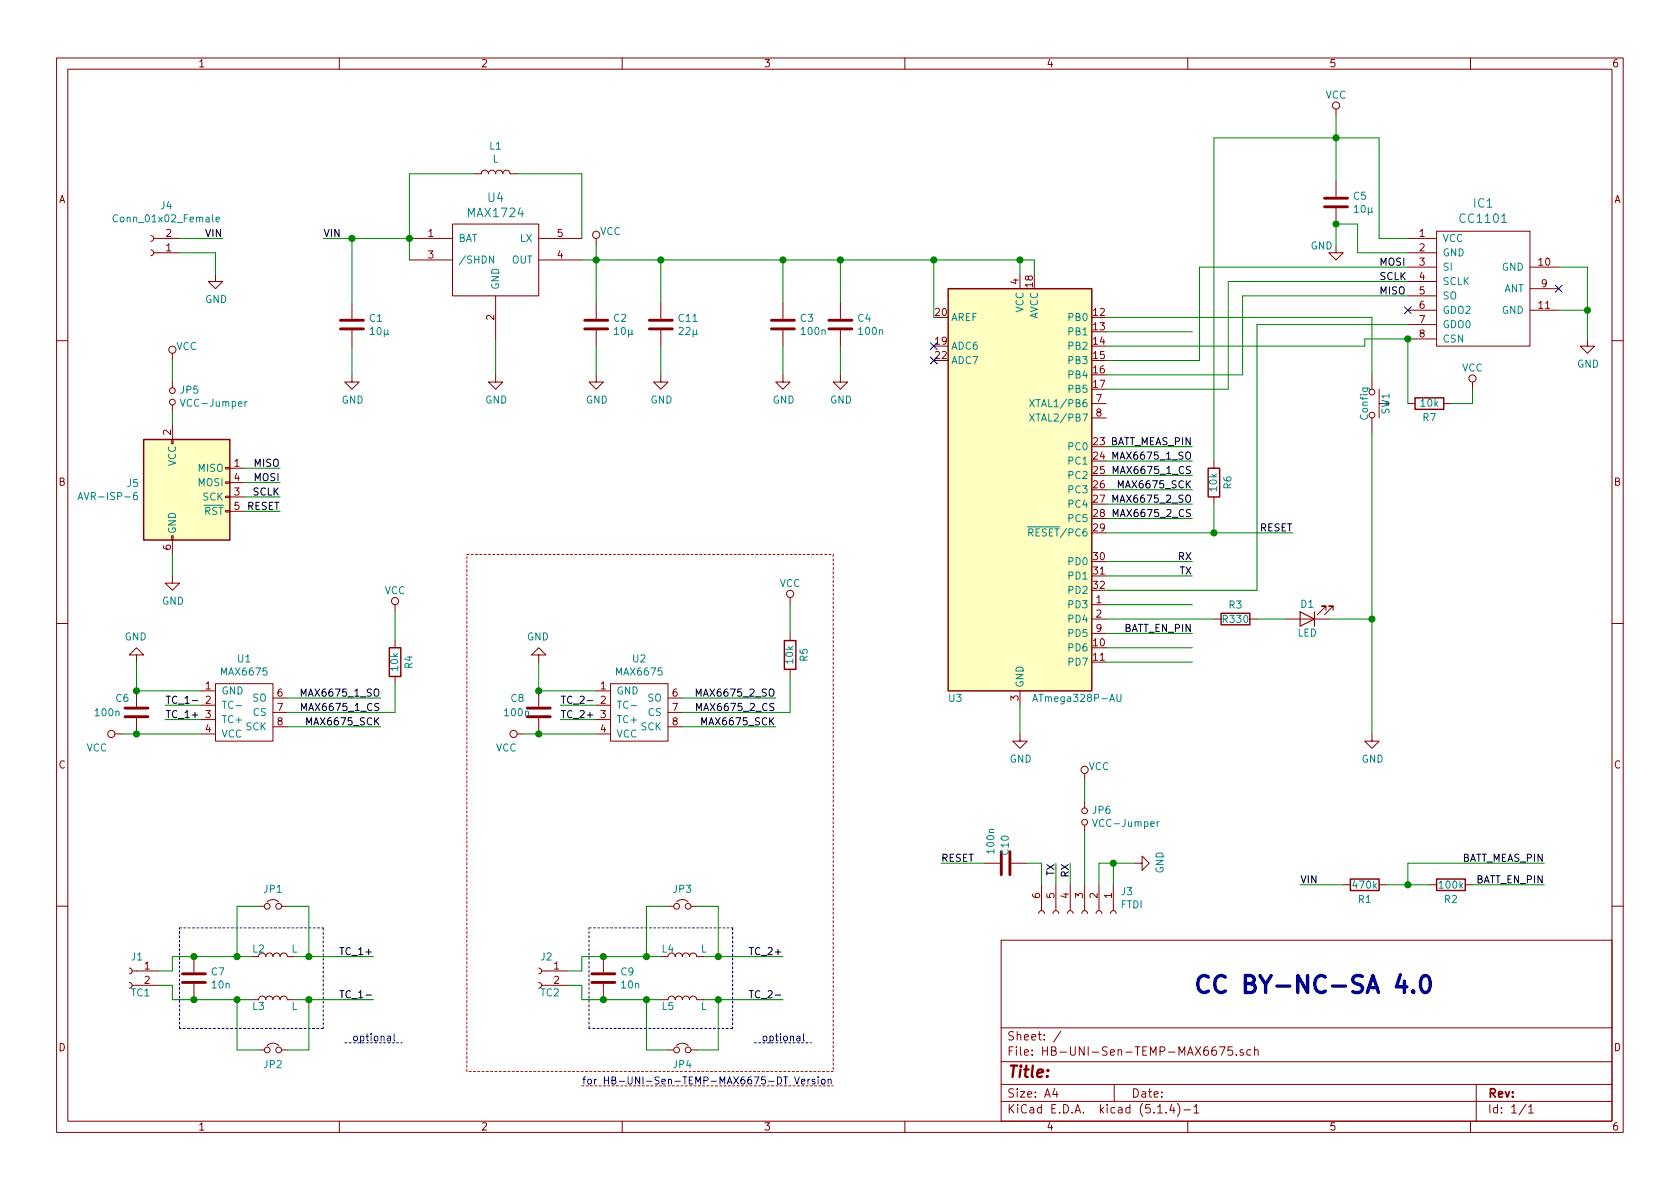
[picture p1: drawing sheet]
<svg xmlns="http://www.w3.org/2000/svg" width="297mm" height="210mm" viewBox="0 0 297 210" stroke-linecap="round" stroke-linejoin="round" font-family="sans-serif">
<g fill="none" stroke="#840000" stroke-width=".18">
<path d="M10 10.3h277v189.9h-277zM12 12.2h273v186.1h-273zM60 10.3v1.9M110 10.3v1.9M160 10.3v1.9M210 10.3v1.9M236.2 19.3v1.3M260 10.3v1.9M80 39.6h15.2v12.7h-15.2zM83.8 30.7h1.3a.63 .63 0 0 1 .6-.6 .63 .63 0 0 1 .7 .6 .63 .63 0 0 1 .6-.6 .63 .63 0 0 1 .6 .6 .63 .63 0 0 1 .7-.6 .63 .63 0 0 1 .6 .6 .63 .63 0 0 1 .6-.6 .63 .63 0 0 1 .7 .6h1.2M236.2 32v2.8M236.2 36.8v2.8"/>
<path d="M26.7 41.7l.3 .1 .2 .3-.1 .4-.4 .2M26.7 44.2l.3 .1 .2 .3-.1 .4-.4 .2M27.2 42.2h4.5M27.2 44.7h4.5M38.1 48.5v1.3h1.3l-1.3 1.2-1.3-1.2h1.3M62.2 53.6v2.8M62.2 58.4v2.8M72.4 42.2h7.6M72.4 46h7.6M87.6 52.3v7.6M95.2 42.2h7.7M95.2 46h7.7"/>
<path d="M105.4 42.2v1.2M105.4 53.6v2.8M105.4 58.4v2.8M116.8 53.6v2.8M116.8 58.4v2.8M138.4 53.6v2.8M138.4 58.4v2.8M148.6 53.6v2.8M148.6 58.4v2.8M180.3 48.5v2.5M236.2 43.4v1.3h1.3l-1.3 1.3-1.3-1.3h1.3M248.9 42.2h5.1"/>
<path d="M248.9 44.7h5.1M248.9 47.2h5.1M248.9 54.9h5.1M248.9 49.8h5.1M248.9 52.3h5.1M248.9 57.4h5.1M248.9 59.9h5.1M254 40.9h16.5v20.3h-16.5zM270.5 47.2h5.1M270.5 54.9h5.1M270.5 51h5.1M280.7 59.9v1.3h1.2l-1.2 1.3-1.3-1.3h1.3"/>
<path d="M10 60.2h2M30.4 77.7h.2v.8h-.2zM30.5 62.5v1.2M30.5 67.6v1M30.5 71.6v1M30.5 75.2v2.5M62.2 66.3v1.3h1.3l-1.3 1.2-1.2-1.2h1.2M87.6 66.3v1.3h1.3l-1.3 1.2-1.2-1.2h1.2M105.4 66.3v1.3h1.3l-1.3 1.2-1.3-1.2h1.3M116.8 66.3v1.3h1.3l-1.3 1.2-1.2-1.2h1.2M138.4 66.3v1.3h1.3l-1.3 1.2-1.2-1.2h1.2M148.6 66.3v1.3h1.3l-1.3 1.2-1.3-1.2h1.3"/>
<path d="M193 71.4h2.6M193 73.9h2.6M242.6 66.3v2.5M242.6 73.9v2.5M243.8 68.8v5.1M248.9 71.4h1.3M255.3 71.4h1.2M260.3 67.6v1.2M285 60.2h2M30.4 94.7h.2v.8h-.2zM30.5 95.5v2.5M39.9 90.3h.7v.2h-.7z"/>
<path d="M39.9 87.8h.7v.2h-.7zM39.9 85.2h.7v.3h-.7zM39.9 82.7h.7v.2h-.7zM40.6 82.8h2.6M40.6 87.9h2.6M40.6 85.3h2.6M40.6 90.4h2.6M214.6 81.5v1.3M214.6 87.9v1.2M10 110.3h2M24.1 115.8h1.3l-1.3-1.3-1.2 1.3h1.2v1.3M30.5 101.8v1.3h1.2l-1.2 1.3-1.3-1.3h1.3"/>
<path d="M69.8 106.9v1.3M69.8 113.3v1.2M69.8 119.6v1.3M95.2 115.8h1.3l-1.3-1.3-1.2 1.3h1.2v1.3M139.7 105.7v1.2M139.7 112v1.3M139.7 118.4v1.2M193 109.5h2.6M193 106.9h2.6M193 112h2.6M214.6 109.5h1.3M221 109.5h1.2"/>
<path d="M227.3 109.5h7.6M234.4 107.9v-.7h-.7h.7l-1.5 1.5M235.7 107.9v-.7h-.8h.8l-1.5 1.5M285 110.3h2M20.3 129.8h1.3M24.1 122.2v2.8M24.1 127v2.8M35.6 129.8h2.5M35.6 122.2h2.5M35.6 124.7h2.5M35.6 127.2h2.5M38.1 120.9h10.2v10.2h-10.2z"/>
<path d="M48.3 123.4h2.5M48.3 126h2.5M48.3 128.5h2.5M91.4 129.8h1.3M95.2 122.2v2.8M95.2 127v2.8M105.4 129.8h2.5M105.4 122.2h2.5M105.4 124.7h2.5M105.4 127.2h2.5M107.9 120.9h10.2v10.2h-10.2zM118.1 123.4h2.5"/>
<path d="M118.1 126h2.5M118.1 128.5h2.5M180.3 129.8v1.3h1.3l-1.3 1.2-1.2-1.2h1.2M180.3 122.2v2.5M191.8 136.8v1.2M242.6 129.8v1.3h1.2l-1.2 1.2-1.3-1.2h1.3M47.2 159.5a1.41 1.41 0 0 1 2.1 0M119.6 159.5a1.41 1.41 0 0 1 2.1 0M174 152.6h2.8M178.8 152.6h2.8M184.1 156.5v4.5M186.7 156.5v4.5"/>
<path d="M189.2 156.5v4.5M191.8 141.9v1M191.8 145.9v1M191.8 156.5v4.5M194.3 156.5v4.5M196.8 156.5v4.5M200.7 152.6h1.2v-1.2l1.3 1.2-1.3 1.3v-1.3M237.5 156.5h1.3M243.8 156.5h1.3M252.7 156.5h1.3M259.1 156.5h1.2M10 160.2h2"/>
<path d="M22.9 173.7l.3 .2 .2 .2-.2 .5-.3 .1M22.9 171.2l.3 .1 .2 .3-.2 .4-.3 .2M23.4 174.2h4.5M23.4 171.7h4.5M34.3 169.2v2.8M34.3 174v2.8M44.4 169.2h1.3a.63 .63 0 0 1 .7-.7 .63 .63 0 0 1 .6 .7 .63 .63 0 0 1 .6-.7 .63 .63 0 0 1 .7 .7 .63 .63 0 0 1 .6-.7 .63 .63 0 0 1 .6 .7 .63 .63 0 0 1 .7-.7 .63 .63 0 0 1 .6 .7h1.3M45.7 176.8a.63 .63 0 0 1 .7-.7 .63 .63 0 0 1 .6 .7 .63 .63 0 0 1 .6-.7 .63 .63 0 0 1 .7 .7 .63 .63 0 0 1 .6-.7 .63 .63 0 0 1 .6 .7 .63 .63 0 0 1 .7-.7 .63 .63 0 0 1 .6 .7h1.3M45.7 160.3h1M49.8 160.3h1M95.2 173.7l.4 .2 .2 .2-.2 .5-.4 .1M95.2 171.2l.4 .1 .2 .3-.2 .4-.4 .2"/>
<path d="M95.8 174.2h4.5M95.8 171.7h4.5M106.7 169.2v2.8M106.7 174v2.8M116.8 169.2h1.3a.63 .63 0 0 1 .6-.7 .63 .63 0 0 1 .7 .7 .63 .63 0 0 1 .6-.7 .63 .63 0 0 1 .6 .7 .63 .63 0 0 1 .7-.7 .63 .63 0 0 1 .6 .7 .63 .63 0 0 1 .7-.7 .63 .63 0 0 1 .6 .7h1.3M118.1 176.8a.63 .63 0 0 1 .6-.7 .63 .63 0 0 1 .7 .7 .63 .63 0 0 1 .6-.7 .63 .63 0 0 1 .6 .7 .63 .63 0 0 1 .7-.7 .63 .63 0 0 1 .6 .7 .63 .63 0 0 1 .7-.7 .63 .63 0 0 1 .6 .7h1.3M118.1 160.3h1M122.2 160.3h1M177 166.3h108v32h-108zM183.6 161.5l.2-.3 .2-.2 .5 .2 .2 .3M186.2 161.5l.1-.3 .3-.2 .4 .2 .2 .3M188.7 161.5l.1-.3 .3-.2 .5 .2 .1 .3"/>
<path d="M191.3 161.5l.1-.3 .3-.2 .4 .2 .2 .3M193.8 161.5l.1-.3 .3-.2 .4 .2 .2 .3M196.3 161.5l.2-.3 .2-.2 .5 .2 .2 .3M285 160.2h2M45.7 185.7h1M47.2 184.9a1.41 1.41 0 0 1 2.1 0M49.8 185.7h1M60 198.3v1.9M110 198.3v1.9M118.1 185.7h1M119.6 184.9a1.41 1.41 0 0 1 2.1 0M122.2 185.7h1"/>
<path d="M160 198.3v1.9M177 194.8h108M177 191.8h108M177 187.8h108M177 181.8h108M186.5 192.5l-.4 1h1M186.8 193v1M187.6 182.3l-1.3 2M197 191.8v3M204.7 196.8h.8M206.2 196.7v.1M207.2 195.2l-.4 1.1h.9"/>
<path d="M207.5 195.8v1M208.2 195.1a1.71 1.71 0 0 1 0 2.3M209.3 196.3h1.2M210 198.3v1.9M211.1 195.8l.4-.5v1.5M211.1 196.8h.9M215 185.1a.59 .59 0 0 0-.8 .6l.1 .8 .2 .1 .5-.1 .1-.5-.1-.3h-.5l-.3 .3M215.6 185.1h1l-.6 1.5M217.9 185.1h-.7l-.1 .7 .2-.1h.5l.2 .3-.1 .5-.2 .1-.6-.1M218.6 186.5v.1M219.8 185.7l-.3-.1-.2 .2v.2l.5 .2v.3h-.5M221.2 185.7l-.4-.1-.4 .3 .1 .6 .3 .1 .4-.1"/>
<path d="M221.8 185.7l.2-.1 .4 .1 .1 .9M221.8 185.1v1.5M260 198.3v1.9M261 191.8v6.5M269.8 195.2l-1.2 2M270.3 195.8l.4-.5v1.5M270.3 196.8h.8"/>
<circle cx="236.2" cy="18.7" r=".63"/>
<circle cx="105.4" cy="41.5" r=".63"/>
<circle cx="30.5" cy="61.8" r=".63"/>
<circle cx="30.5" cy="71.1" r=".51"/>
<circle cx="30.5" cy="69.1" r=".51"/>
<circle cx="242.6" cy="69.3" r=".51"/>
<circle cx="242.6" cy="73.4" r=".51"/>
<circle cx="260.3" cy="66.9" r=".63"/>
<circle cx="69.8" cy="106.3" r=".63"/>
<circle cx="139.7" cy="105" r=".63"/>
<circle cx="19.7" cy="129.8" r=".63"/>
<circle cx="90.8" cy="129.8" r=".63"/>
<circle cx="191.8" cy="136.1" r=".63"/>
<circle cx="191.8" cy="143.4" r=".51"/>
<circle cx="191.8" cy="145.4" r=".51"/>
<circle cx="47.2" cy="160.3" r=".51"/>
<circle cx="49.3" cy="160.3" r=".51"/>
<circle cx="119.6" cy="160.3" r=".51"/>
<circle cx="121.7" cy="160.3" r=".51"/>
<circle cx="47.2" cy="185.7" r=".51"/>
<circle cx="49.3" cy="185.7" r=".51"/>
<circle cx="119.6" cy="185.7" r=".51"/>
<circle cx="121.7" cy="185.7" r=".51"/>
</g>
<path d="M167.6 51h25.4v71.2h-25.4zM25.4 77.7h15.2v17.8h-15.2zM250.2 70.4h5.1v2h-5.1zM213.6 82.8h2v5.1h-2zM68.8 114.5h2.1v5.1h-2.1zM138.7 113.3h2v5.1h-2zM215.9 108.5h5.1v2h-5.1zM238.8 155.4h5v2.1h-5zM254 155.4h5.1v2.1h-5.1z" fill="none" stroke="#840000" stroke-width=".25"/>
<g fill="none" stroke="#008484" stroke-width=".18">
<path d="M20.8 38.1a.6 .6 0 0 0-.8 .4 .6 .6 0 0 0 .5 .7l.3-.1M38.2 38.8l.6-.1-.1-.3h-.3l-.2 .2 .1 .6h.4M87.2 45.3v1.2l-.7-1.2v1.2M43.3 71v.9M43.7 71l-.4 .2M182 70.7l.9 1.2M182 73.2l.9 1.3M182.9 70.7l-.9 1.2M182.9 73.2l-.9 1.3M13.8 88.4l.4-1.3 .4 1.3M13.9 88h.6M24.2 87.1l-.4 .1a.87 .87 0 0 0 0 1.2l.5-.2v-.5l-.5-.1-.2 .2"/>
<path d="M181.6 93.2h1.3M181.9 94.2l.6-.1 .2-.2-.1-.3-.2-.1h-.5v1.3M182.2 94.2l.5 .6M41.7 124.8h1M111.6 124.8h.9M182.6 124l.4-1.2 .4 1.2M182.7 123.7h.6M197.5 122.8v1l.2 .2h.3l.2-.2v-1M204.6 145.3v.8M205 145.3l-.4 .2"/>
</g>
<g fill="none" stroke="#840000" stroke-width=".51">
<path d="M234.2 36.6h4.1M234.2 35h4.1M60.2 58.2h4.1M60.2 56.6h4.1M103.4 58.2h4M103.4 56.6h4M114.8 58.2h4.1M114.8 56.6h4.1M136.4 58.2h4.1M136.4 56.6h4.1M146.6 58.2h4M146.6 56.6h4"/>
<path d="M22.1 126.7h4.1M22.1 125.2h4.1M93.2 126.7h4.1M93.2 125.2h4.1M177 150.6v4.1M178.6 150.6v4.1M32.3 173.7h4M32.3 172.2h4M104.6 173.7h4.1M104.6 172.2h4.1"/>
</g>
<g fill="#ffffc2" stroke="#ffffc2" stroke-width=".18">
<path d="M25.4 77.7h15.2v17.8h-15.2z"/>
<path d="M167.6 51h25.4v71.2h-25.4z"/>
</g>
<path d="M229.9 108.2l2.5 1.3-2.5 1.2zM232.4 108.2v2.5" fill="none" stroke="#840000" stroke-width=".2"/>
<path d="M31.7 164.1h25.4M57.1 164.1v17.8M104.1 164.1h25.4M129.5 164.1v17.8M31.7 181.9v-17.8M57.1 181.9h-25.4M61 184.4h10.1M104.1 181.9v-17.8M129.5 181.9h-25.4M133.3 184.4h10.2" fill="none" stroke="#0000c2" stroke-width=".18" stroke-dasharray=".4 .4"/>
<path d="M82.5 98h64.8M147.3 98v91.5M82.5 189.5v-91.5M102.9 192h44.4M147.3 189.5h-64.8" fill="none" stroke="#c20000" stroke-width=".18" stroke-dasharray=".4 .4"/>
<g fill="none" stroke="#008400" stroke-width=".18">
<path d="M83.8 30.7h-11.4v15.3M91.4 30.7h11.5v11.5M236.2 20.6v11.4M31.7 44.7h6.4v3.8M31.7 42.2h7.7M57.1 42.2h15.3M62.2 42.2v11.4M87.6 59.9v6.4M102.9 46h80v2.5M105.4 43.4v10.2M116.8 46v7.6M138.4 46v7.6"/>
<path d="M148.6 46v7.6M165.1 46v10.1M180.3 46v2.5M195.6 58.7h15.2M195.6 56.1h47v10.2M236.2 43.4v-3.8h3.8v5.1h8.9M248.9 42.2h-5.1v-17.8h-29.2v57.1M248.9 47.2h-36.8v16.5h-16.5M248.9 52.3h-29.2v14h-24.1M248.9 57.4h-26.7v47h-26.6M248.9 49.8h-31.7v19h-21.6M275.6 47.2h5.1v12.7"/>
<path d="M275.6 54.9h5.1M30.5 63.7v3.9M30.5 72.6v2.6M62.2 61.2v5.1M105.4 61.2v5.1M116.8 61.2v5.1M138.4 61.2v5.1M148.6 61.2v5.1M195.6 61.2h45.7v-1.3h7.6v11.5M195.6 79h15.2M242.6 76.4v53.4M260.3 68.8v2.6h-3.8"/>
<path d="M30.5 98v3.8M43.2 87.9h6.3M43.2 90.4h6.3M43.2 82.8h6.3M43.2 85.3h6.3M195.6 94.2h33M195.6 86.6h15.2M195.6 84.1h15.2M195.6 91.7h15.2M195.6 89.1h15.2M195.6 99.3h15.2M195.6 81.5h15.2"/>
<path d="M214.6 89.1v5.1M24.1 117.1v5.1h11.5M69.8 108.2v5.1M95.2 117.1v5.1h10.2M139.7 119.6v6.4h-19.1M139.7 106.9v5.1M195.6 101.8h15.2M195.6 117.1h15.2M195.6 114.5h15.2M195.6 106.9h15.2M195.6 112h15.2M195.6 109.5h19"/>
<path d="M222.2 109.5h5.1M234.9 109.5h7.7M21.6 129.8h14M29.2 124.7h6.4M29.2 127.2h6.4M50.8 123.4h16.5M50.8 128.5h16.5M69.8 120.9v5.1h-19M92.7 129.8h12.7M99.1 124.7h6.3M99.1 127.2h6.3M120.6 123.4h16.6"/>
<path d="M120.6 128.5h16.6M180.3 124.7v5.1M191.8 138v3.9M166.4 152.6h7.6M181.6 152.6h2.5v3.9M186.7 152.6v3.9M189.2 152.6v3.9M191.8 146.9v9.6M196.8 152.6v3.9M200.7 152.6h-6.4v3.9M229.9 156.5h7.6M245.1 156.5h7.6"/>
<path d="M260.3 156.5h12.7M273 152.6h-24.1v3.9M27.9 174.2h2.6v2.6h13.9M41.9 176.8v8.9h3.8M44.4 169.2h-13.9v2.5h-2.6M45.7 160.3h-3.8v8.9M50.8 160.3h3.8v8.9M52.1 169.2h13.9M52.1 176.8h13.9M54.6 176.8v8.9h-3.8M100.3 174.2h2.6v2.6h13.9M114.3 176.8v8.9h3.8"/>
<path d="M116.8 169.2h-13.9v2.5h-2.6M118.1 160.3h-3.8v8.9M123.2 160.3h3.8v8.9M124.5 169.2h13.9M124.5 176.8h13.9M127 176.8v8.9h-3.8"/>
</g>
<g fill="none" stroke="#000" stroke-width=".18">
<path d="M196.8 88.8v-1.3l.4 1 .4-1v1.3M196.8 81.2v-1.3l.4 .9 .4-.9v1.3M196.8 91.4v-1.3l.5 .9 .4-.9v1.3M196.8 83.7v-1.2l.5 .9 .4-.9v1.2M197.7 86.3v-1.3l.4 .9 .5-.9v1.3M34 123.9h1M53.3 123.1v-1.3l.4 1 .4-1v1.3M53.3 125.6v-1.2l.4 .9 .5-.9v1.2M54.2 128.2v-1.3l.4 .9 .5-.9v1.3M103.8 123.9h1M123.1 123.1v-1.3l.4 1 .5-1v1.3M123.2 125.6v-1.2l.4 .9 .4-.9v1.2"/>
<path d="M124.1 128.2v-1.3l.4 .9 .4-.9v1.3M60.1 175.2h.7M60.5 175.2v1.2M132.5 175.2h.7M132.8 175.2v1.2"/>
</g>
<path d="M247.6 172.4l-.7 2.1h1.8M248.3 173.5v2M249.9 175.2l.1 .2-.1 .1-.2-.1 .2-.2v.3M251.5 172.8a.71 .71 0 0 1 .7-.3 .71 .71 0 0 1 .5 .6 1.81 1.81 0 0 1-.5 2.4 .77 .77 0 0 1-.9-.6 2.42 2.42 0 0 1 .2-2.1z" fill="none" stroke="#0000c2" stroke-width=".61"/>
<g fill="none" stroke="#0000c2" stroke-width=".18">
<path d="M68.5 183.3h.5l.1 .8M69.1 183.5l-.4 .1-.2 .2v.2h.6M69.7 182.8v1.1l.1 .2M138.6 190.4h.7M140.5 190.4l.4 1.3 .4-1.3M140.9 183.3h.5l.1 .8M141.5 183.5l-.5 .1-.2 .2 .1 .2h.6M141.7 191.3l.6-.1-.1-.3-.3-.1-.2 .2 .1 .6h.4M142.1 182.8v1.1l.1 .2M142.8 190.8v.9M143.2 190.8l-.4 .3M144.1 190.9l-.3-.1-.2 .2v.2l.5 .1v.3h-.5"/>
<path d="M144.7 190.4v.1M144.7 190.8v.9M145.3 191l.1-.2 .4 .2 .1 .5-.2 .1-.3 .1-.1-.1zM146.4 191l.2-.2 .3 .1 .1 .8M146.4 190.8v.9"/>
</g>
<g fill="#008400" stroke="#008400" stroke-width=".25">
<circle cx="248.9" cy="59.9" r=".51"/>
<circle cx="54.6" cy="169.2" r=".51"/>
<circle cx="41.9" cy="169.2" r=".51"/>
<circle cx="34.3" cy="176.8" r=".51"/>
<circle cx="34.3" cy="169.2" r=".51"/>
<circle cx="242.6" cy="109.5" r=".51"/>
<circle cx="236.2" cy="39.6" r=".51"/>
<circle cx="236.2" cy="24.4" r=".51"/>
<circle cx="280.7" cy="54.9" r=".51"/>
<circle cx="248.9" cy="156.5" r=".51"/>
<circle cx="105.4" cy="46" r=".51"/>
<circle cx="62.2" cy="42.2" r=".51"/>
<circle cx="148.6" cy="46" r=".51"/>
<circle cx="180.3" cy="46" r=".51"/>
<circle cx="165.1" cy="46" r=".51"/>
<circle cx="72.4" cy="42.2" r=".51"/>
<circle cx="127" cy="176.8" r=".51"/>
<circle cx="138.4" cy="46" r=".51"/>
<circle cx="214.6" cy="94.2" r=".51"/>
<circle cx="196.9" cy="152.6" r=".51"/>
<circle cx="95.3" cy="122.2" r=".51"/>
<circle cx="24.1" cy="122.2" r=".51"/>
<circle cx="24.1" cy="129.8" r=".51"/>
<circle cx="95.3" cy="129.8" r=".51"/>
<circle cx="116.8" cy="46" r=".51"/>
<circle cx="114.3" cy="176.8" r=".51"/>
<circle cx="127" cy="169.2" r=".51"/>
<circle cx="114.3" cy="169.2" r=".51"/>
<circle cx="106.7" cy="176.8" r=".51"/>
<circle cx="106.7" cy="169.2" r=".51"/>
<circle cx="54.6" cy="176.8" r=".51"/>
<circle cx="41.9" cy="176.8" r=".51"/>
</g>
<path d="M248.3 54.2l1.2 1.3M249.5 54.2l-1.2 1.3M275 50.4l1.2 1.3M276.2 50.4l-1.2 1.3M164.5 63.1l1.2 1.3M164.5 60.6l1.2 1.2M165.7 63.1l-1.2 1.3M165.7 60.6l-1.2 1.2" fill="none" stroke="#000084" stroke-width=".18"/>
<text font-size="4.2" fill="#0000c2" x="210.8" y="175.7">CC BY-NC-SA 4.0</text>
<text font-size="2.8" fill="#840000" x="178" y="190.5">Title:</text>
<g font-size="2.1" fill="#008484">
<text x="86.3" y="35.7">U4</text>
<text x="82.9" y="38.4">MAX1724</text>
<text x="258.4" y="39.4">CC1101</text>
<text x="260.6" y="36.7">IC1</text>
</g>
<g font-size="2.1" fill="#840000">
<text x="178" y="184">Sheet: /</text>
<text x="178" y="186.7">File: HB-UNI-Sen-TEMP-MAX6675.sch</text>
<text x="178" y="196.9">KiCad E.D.A. kicad (5.1.4)-1</text>
<text x="178" y="194.1">Size: A4</text>
<text x="200" y="194.1">Date:</text>
<text x="263" y="194.1">Rev:</text>
<text x="263" y="196.9">Id: 1/1</text>
</g>
<g font-size="1.8" fill="#840000">
<text x="35" y="11.9">1</text>
<text x="85" y="11.9">2</text>
<text x="135" y="11.9">3</text>
<text x="185" y="11.9">4</text>
<text x="235" y="11.9">5</text>
<text x="285" y="11.9">6</text>
<text x="10.4" y="35.9">A</text>
<text x="285.4" y="35.9">A</text>
<text x="29.4" y="41.9">2</text>
<text x="75.7" y="41.9">1</text>
<text x="98.6" y="41.9">5</text>
<text x="251" y="41.9">1</text>
<text x="29.4" y="44.4">1</text>
<text x="75.7" y="45.7">3</text>
<text x="98.6" y="45.7">4</text>
<text x="251" y="44.4">2</text>
<text x="251" y="47">3</text>
<text x="272.1" y="47">10</text>
<text x="180.1" y="50.3" transform="rotate(-90 180.1 50.3)">4</text>
<text x="182.6" y="50.7" transform="rotate(-90 182.6 50.7)">18</text>
<text x="251" y="49.5">4</text>
<text x="251" y="52.1">5</text>
<text x="272.6" y="50.8">9</text>
<text x="87.4" y="56.6" transform="rotate(-90 87.4 56.6)">2</text>
<text x="165.4" y="55.9">20</text>
<text x="193.3" y="55.9">12</text>
<text x="193.3" y="58.4">13</text>
<text x="251" y="54.6">6</text>
<text x="251" y="57.1">7</text>
<text x="251" y="59.7">8</text>
<text x="272.1" y="54.6">11</text>
<text x="165.4" y="61">19</text>
<text x="165.4" y="63.5">22</text>
<text x="193.3" y="61">14</text>
<text x="193.3" y="63.5">15</text>
<text x="193.3" y="66">16</text>
<text x="193.3" y="68.6">17</text>
<text x="193.8" y="71.1">7</text>
<text x="30.2" y="76.9" transform="rotate(-90 30.2 76.9)">2</text>
<text x="193.8" y="73.7">8</text>
<text x="41.4" y="82.5">1</text>
<text x="193.3" y="81.3">24</text>
<text x="193.3" y="83.8">25</text>
<text x="10.4" y="85.9">B</text>
<text x="41.4" y="87.6">3</text>
<text x="41.4" y="85.1">4</text>
<text x="193.3" y="86.4">26</text>
<text x="193.3" y="88.9">27</text>
<text x="285.4" y="85.9">B</text>
<text x="193.3" y="91.4">28</text>
<text x="193.3" y="94">29</text>
<text x="30.2" y="97.3" transform="rotate(-90 30.2 97.3)">6</text>
<text x="193.3" y="99.1">30</text>
<text x="193.3" y="101.6">31</text>
<text x="193.3" y="104.1">32</text>
<text x="193.8" y="106.7">1</text>
<text x="193.8" y="109.2">2</text>
<text x="193.8" y="111.8">9</text>
<text x="193.3" y="114.3">10</text>
<text x="193.3" y="116.8">11</text>
<text x="36.3" y="121.9">1</text>
<text x="36.3" y="124.5">2</text>
<text x="49" y="123.2">6</text>
<text x="49" y="125.7">7</text>
<text x="106.2" y="121.9">1</text>
<text x="106.2" y="124.5">2</text>
<text x="118.9" y="123.2">6</text>
<text x="118.9" y="125.7">7</text>
<text x="180.1" y="123.9" transform="rotate(-90 180.1 123.9)">3</text>
<text x="36.3" y="127">3</text>
<text x="36.3" y="129.5">4</text>
<text x="49" y="128.3">8</text>
<text x="106.2" y="127">3</text>
<text x="106.2" y="129.5">4</text>
<text x="118.9" y="128.3">8</text>
<text x="10.4" y="135.9">C</text>
<text x="285.4" y="135.9">C</text>
<text x="183.9" y="158.8" transform="rotate(-90 183.9 158.8)">6</text>
<text x="186.4" y="158.8" transform="rotate(-90 186.4 158.8)">5</text>
<text x="189" y="158.8" transform="rotate(-90 189 158.8)">4</text>
<text x="191.5" y="158.8" transform="rotate(-90 191.5 158.8)">3</text>
<text x="194.1" y="158.8" transform="rotate(-90 194.1 158.8)">2</text>
<text x="196.6" y="158.8" transform="rotate(-90 196.6 158.8)">1</text>
<text x="25.6" y="171.4">1</text>
<text x="25.6" y="174">2</text>
<text x="97.9" y="171.4">1</text>
<text x="97.9" y="174">2</text>
<text x="10.4" y="185.9">D</text>
<text x="285.4" y="185.9">D</text>
<text x="35" y="199.9">1</text>
<text x="85" y="199.9">2</text>
<text x="135" y="199.9">3</text>
<text x="185" y="199.9">4</text>
<text x="235" y="199.9">5</text>
<text x="285" y="199.9">6</text>
</g>
<g font-size="1.8" fill="#008484">
<text x="234.4" y="17.4">VCC</text>
<text x="86.6" y="26.5">L1</text>
<text x="87.1" y="28.8">L</text>
<text x="239.3" y="35.3">C5</text>
<text x="20.7" y="39.3">Conn_01x02_Female</text>
<text x="28.4" y="37">J4</text>
<text x="106.1" y="41.6">VCC</text>
<text x="239.6" y="37.6">10µ</text>
<text x="81" y="42.8">BAT</text>
<text x="81" y="46.6">/SHDN</text>
<text x="90.5" y="46.6">OUT</text>
<text x="92" y="42.8">LX</text>
<text x="231.7" y="44.1">GND</text>
<text x="255" y="42.8">VCC</text>
<text x="255" y="45.3">GND</text>
<text x="255" y="47.9">SI</text>
<text x="265.6" y="47.9">GND</text>
<text x="36.3" y="53.6">GND</text>
<text x="88.3" y="51.3" transform="rotate(-90 88.3 51.3)">GND</text>
<text x="255" y="50.4">SCLK</text>
<text x="255" y="53">SO</text>
<text x="265.9" y="51.7">ANT</text>
<text x="65.4" y="56.9">C1</text>
<text x="65.6" y="59.2">10µ</text>
<text x="108.5" y="56.9">C2</text>
<text x="108.8" y="59.2">10µ</text>
<text x="120" y="56.9">C11</text>
<text x="120.2" y="59.2">22µ</text>
<text x="141.6" y="56.9">C3</text>
<text x="141.8" y="59.2">100n</text>
<text x="151.7" y="56.9">C4</text>
<text x="152" y="59.2">100n</text>
<text x="168.1" y="56.8">AREF</text>
<text x="181" y="55.3" transform="rotate(-90 181 55.3)">VCC</text>
<text x="183.5" y="56.6" transform="rotate(-90 183.5 56.6)">AVCC</text>
<text x="189.1" y="56.8">PB0</text>
<text x="189.1" y="59.3">PB1</text>
<text x="255" y="55.5">GDO2</text>
<text x="255" y="58">GDO0</text>
<text x="265.6" y="55.5">GND</text>
<text x="31.2" y="61.9">VCC</text>
<text x="168.1" y="61.8">ADC6</text>
<text x="168.1" y="64.4">ADC7</text>
<text x="189.1" y="61.8">PB2</text>
<text x="189.1" y="64.4">PB3</text>
<text x="255" y="60.6">CSN</text>
<text x="258.5" y="65.7">VCC</text>
<text x="278.8" y="65">GND</text>
<text x="31.9" y="69.6">JP5</text>
<text x="32.4" y="71.9">VCC-Jumper</text>
<text x="60.4" y="71.4">GND</text>
<text x="85.8" y="71.4">GND</text>
<text x="103.6" y="71.4">GND</text>
<text x="115" y="71.4">GND</text>
<text x="136.6" y="71.4">GND</text>
<text x="146.8" y="71.4">GND</text>
<text x="189.1" y="66.9">PB4</text>
<text x="189.1" y="69.5">PB5</text>
<text x="251.3" y="71.9">10k</text>
<text x="183" y="72">XTAL1/PB6</text>
<text x="183" y="74.5">XTAL2/PB7</text>
<text x="241.9" y="74.2" transform="rotate(-90 241.9 74.2)">Config</text>
<text x="245.7" y="73.3" transform="rotate(-90 245.7 73.3)">SW1</text>
<text x="251.6" y="74.5">R7</text>
<text x="31.1" y="82.5" transform="rotate(-90 31.1 82.5)">VCC</text>
<text x="35.1" y="83.4">MISO</text>
<text x="189.1" y="79.6">PC0</text>
<text x="189.1" y="82.2">PC1</text>
<text x="14.8" y="88.4">AVR-ISP-6</text>
<text x="22.5" y="86.1">J5</text>
<text x="35.1" y="86">MOSI</text>
<text x="35.9" y="88.5">SCK</text>
<text x="189.1" y="84.7">PC2</text>
<text x="189.1" y="87.2">PC3</text>
<text x="189.1" y="89.8">PC4</text>
<text x="215.2" y="86.8" transform="rotate(-90 215.2 86.8)">10k</text>
<text x="217.7" y="86.5" transform="rotate(-90 217.7 86.5)">R6</text>
<text x="31.1" y="94.5" transform="rotate(-90 31.1 94.5)">GND</text>
<text x="36.1" y="91.1">RST</text>
<text x="182.7" y="94.9">RESET/PC6</text>
<text x="189.1" y="92.3">PC5</text>
<text x="189.1" y="99.9">PD0</text>
<text x="28.7" y="106.9">GND</text>
<text x="68" y="105.1">VCC</text>
<text x="137.8" y="103.8">VCC</text>
<text x="189.1" y="107.6">PD3</text>
<text x="189.1" y="102.5">PD1</text>
<text x="189.1" y="105">PD2</text>
<text x="217.3" y="107.6">R3</text>
<text x="230" y="107.5">D1</text>
<text x="22" y="113.3">GND</text>
<text x="93.2" y="113.3">GND</text>
<text x="189.1" y="110.1">PD4</text>
<text x="189.1" y="112.6">PD5</text>
<text x="216.3" y="110.2">R330</text>
<text x="229.4" y="112.6">LED</text>
<text x="39.2" y="119.5">MAX6675</text>
<text x="42.1" y="117.1">U1</text>
<text x="70.4" y="118.6" transform="rotate(-90 70.4 118.6)">10k</text>
<text x="72.9" y="118.2" transform="rotate(-90 72.9 118.2)">R4</text>
<text x="109.1" y="119.5">MAX6675</text>
<text x="111.9" y="117.1">U2</text>
<text x="140.3" y="117.3" transform="rotate(-90 140.3 117.3)">10k</text>
<text x="142.8" y="116.9" transform="rotate(-90 142.8 116.9)">R5</text>
<text x="189.1" y="115.2">PD6</text>
<text x="189.1" y="117.7">PD7</text>
<text x="20.5" y="124.1">C6</text>
<text x="39.1" y="122.8">GND</text>
<text x="39.1" y="125.3">TC-</text>
<text x="44.7" y="124.1">SO</text>
<text x="90.4" y="124.1">C8</text>
<text x="109" y="122.8">GND</text>
<text x="109" y="125.3">TC-</text>
<text x="114.5" y="124.1">SO</text>
<text x="167.8" y="124.1">U3</text>
<text x="181" y="121.7" transform="rotate(-90 181 121.7)">GND</text>
<text x="183.4" y="124.1">ATmega328P-AU</text>
<text x="17" y="126.7">100n</text>
<text x="39.1" y="127.9">TC+</text>
<text x="39.1" y="130.4">VCC</text>
<text x="43.5" y="129.2">SCK</text>
<text x="44.8" y="126.6">CS</text>
<text x="89.4" y="126.7">100n</text>
<text x="109" y="127.9">TC+</text>
<text x="109" y="130.4">VCC</text>
<text x="113.4" y="129.2">SCK</text>
<text x="114.6" y="126.6">CS</text>
<text x="15.3" y="132.9">VCC</text>
<text x="87.7" y="132.9">VCC</text>
<text x="178.5" y="134.9">GND</text>
<text x="192.5" y="136.2">VCC</text>
<text x="240.7" y="134.9">GND</text>
<text x="193.2" y="143.9">JP6</text>
<text x="193.7" y="146.2">VCC-Jumper</text>
<text x="175.8" y="150.8" transform="rotate(-90 175.8 150.8)">100n</text>
<text x="178.4" y="151.1" transform="rotate(-90 178.4 151.1)">C10</text>
<text x="205.7" y="154.5" transform="rotate(-90 205.7 154.5)">GND</text>
<text x="46.7" y="157.9">JP1</text>
<text x="119.1" y="157.9">JP3</text>
<text x="198.1" y="160.6">FTDI</text>
<text x="198.3" y="158.3">J3</text>
<text x="239.3" y="157.1">470k</text>
<text x="240.2" y="159.7">R1</text>
<text x="254.6" y="157.1">100k</text>
<text x="255.4" y="159.7">R2</text>
<text x="23.3" y="169.8">J1</text>
<text x="37.4" y="172.5">C7</text>
<text x="44.7" y="168.4">L2</text>
<text x="51.5" y="168.4">L</text>
<text x="95.7" y="169.8">J2</text>
<text x="109.8" y="172.5">C9</text>
<text x="117.1" y="168.4">L4</text>
<text x="123.9" y="168.4">L</text>
<text x="23.2" y="176.2">TC1</text>
<text x="37.5" y="174.8">10n</text>
<text x="44.7" y="178.6">L3</text>
<text x="51.5" y="178.6">L</text>
<text x="95.6" y="176.2">TC2</text>
<text x="109.9" y="174.8">10n</text>
<text x="117.1" y="178.6">L5</text>
<text x="123.9" y="178.6">L</text>
<text x="46.7" y="188.9">JP2</text>
<text x="119.1" y="188.9">JP4</text>
</g>
<g font-size="1.8">
<text x="36.4" y="41.9">VIN</text>
<text x="57.1" y="41.9">VIN</text>
<text x="243.8" y="47">MOSI</text>
<text x="243.8" y="49.5">SCLK</text>
<text x="243.8" y="52.1">MISO</text>
<text x="45" y="82.5">MISO</text>
<text x="193.3" y="78.7">23 BATT_MEAS_PIN</text>
<text x="197.5" y="81.3">MAX6675_1_SO</text>
<text x="197.6" y="83.8">MAX6675_1_CS</text>
<text x="44.7" y="87.6">SCLK</text>
<text x="45" y="85.1">MOSI</text>
<text x="197.5" y="88.9">MAX6675_2_SO</text>
<text x="198.2" y="86.4">MAX6675_SCK</text>
<text x="41.4" y="90.2">5 RESET</text>
<text x="197.6" y="91.4">MAX6675_2_CS</text>
<text x="222.7" y="94">RESET</text>
<text x="208.4" y="99.1">RX</text>
<text x="208.6" y="101.6">TX</text>
<text x="198.7" y="111.8">BATT_EN_PIN</text>
<text x="29.2" y="124.5">TC_1-</text>
<text x="53.9" y="123.2">MAX6675_1_SO</text>
<text x="54.1" y="125.7">MAX6675_1_CS</text>
<text x="99.1" y="124.5">TC_2-</text>
<text x="123.8" y="123.2">MAX6675_2_SO</text>
<text x="123.9" y="125.7">MAX6675_2_CS</text>
<text x="29.2" y="127">TC_1+</text>
<text x="54.7" y="128.3">MAX6675_SCK</text>
<text x="99.1" y="127">TC_2+</text>
<text x="124.6" y="128.3">MAX6675_SCK</text>
<text x="166.4" y="152.4">RESET</text>
<text x="186.4" y="154.9" transform="rotate(-90 186.4 154.9)">TX</text>
<text x="189" y="155.1" transform="rotate(-90 189 155.1)">RX</text>
<text x="258.3" y="152.4">BATT_MEAS_PIN</text>
<text x="229.9" y="156.2">VIN</text>
<text x="261" y="156.2">BATT_EN_PIN</text>
<text x="60.7" y="168.9">TC_1+</text>
<text x="133.1" y="168.9">TC_2+</text>
<text x="61.1" y="176.5">TC_1-</text>
<text x="133.5" y="176.5">TC_2-</text>
</g>
<g font-size="1.8" fill="#0000c2">
<text x="62.2" y="184.1">optional</text>
<text x="134.6" y="184.1">optional</text>
<text x="102.9" y="191.8">for HB-UNI-Sen-TEMP-MAX6675-DT Version</text>
</g>
</svg>
